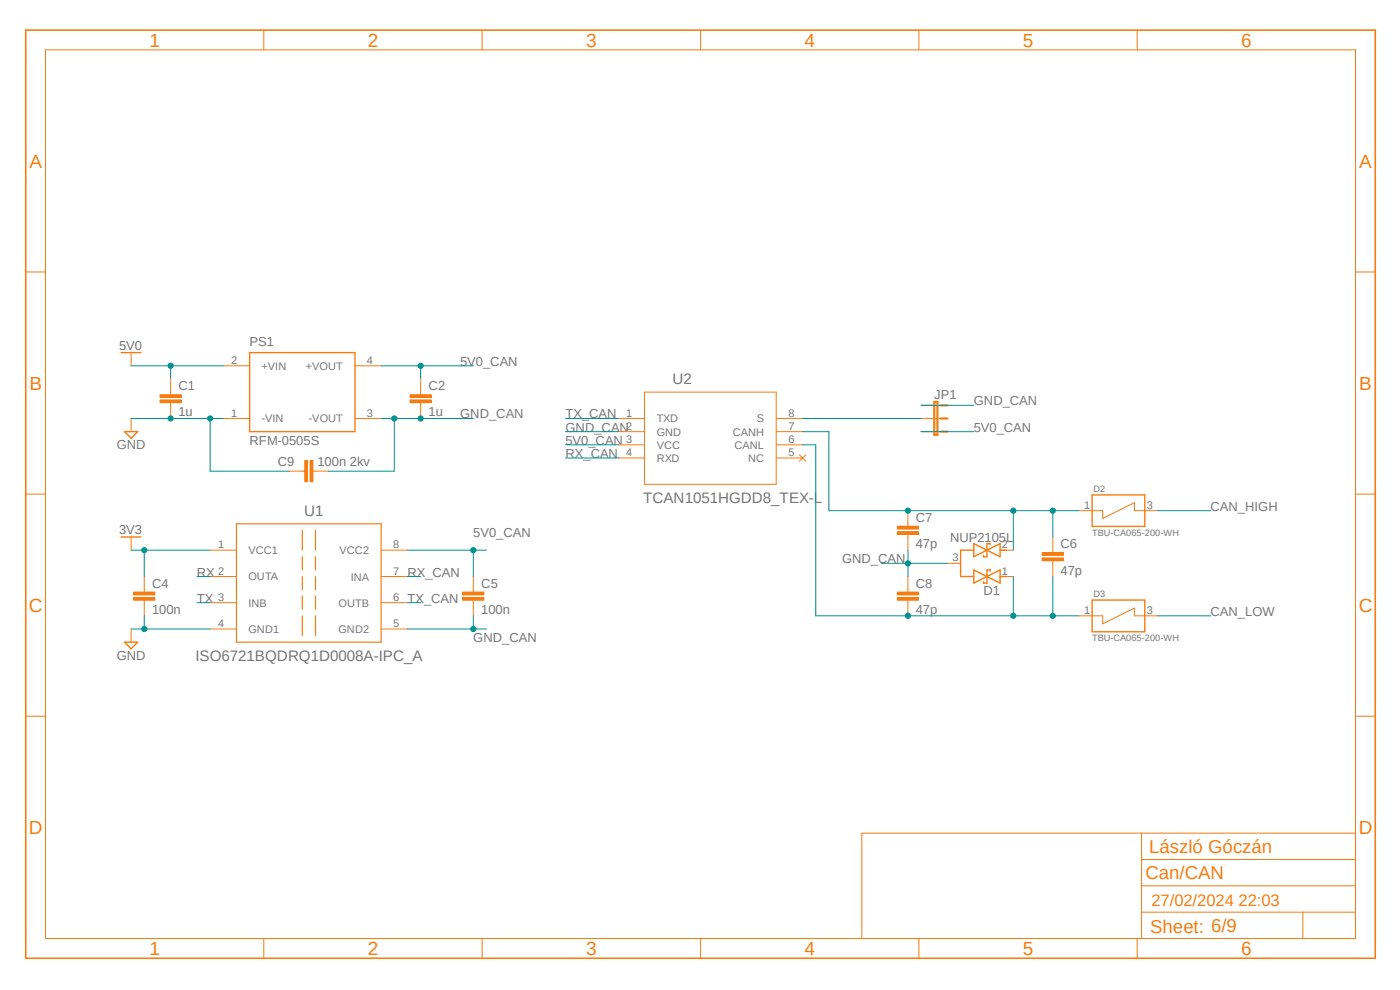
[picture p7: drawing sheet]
<svg xmlns="http://www.w3.org/2000/svg" width="297mm" height="210mm" viewBox="0 0 297 210" stroke-linecap="round" stroke-linejoin="round" font-family="sans-serif">
<path d="M4.9 6l287.2 197.9M292.1 6l-287.2 197.9" fill="none" stroke="#fff" stroke-width=".21"/>
<g fill="none" stroke="#f57c10" stroke-width=".21">
<path d="M47.4 77.6h5.6M75.3 77.6h5.6M36.2 83.2v.5M36.2 85.4v.6M47.4 88.8h5.6M75.3 88.8h5.6M44.6 116.7h5.6M80.9 116.7h5.5M44.6 122.3h5.6M44.6 127.8h5.6M44.6 133.4h5.6M80.9 122.3h5.5"/>
<path d="M80.9 127.8h5.5M80.9 133.4h5.5"/>
</g>
<path d="M50.2 111.1h30.7v25.1h-30.7zM64.1 112.5v4.2M64.1 118.1v2.8M66.9 112.5v4.2M66.9 118.1v2.8M64.1 122.3v2.8M64.1 126.4v2.8M64.1 130.6v4.2M66.9 122.3v2.8M66.9 126.4v2.8M66.9 130.6v4.2" fill="none" stroke="#f57c10" stroke-width=".25"/>
<path d="M53 74.8h22.3v16.8h-22.3z" fill="none" stroke="#f57c10" stroke-width=".3"/>
<path d="M34 84.8h4.4v.6h-4.4z" fill-rule="evenodd" fill="#f57c10"/>
<path d="M34 84.8h4.4v.6h-4.4z" fill="none" stroke="#f57c10" stroke-width=".21"/>
<path d="M34 83.7h4.4v.6h-4.4z" fill-rule="evenodd" fill="#f57c10"/>
<path d="M34 83.7h4.4v.6h-4.4zM36.2 80.4v2.8M36.2 86v2.8M89.2 83.2v.5M89.2 85.4v.6" fill="none" stroke="#f57c10" stroke-width=".21"/>
<path d="M87 84.8h4.5v.6h-4.5z" fill-rule="evenodd" fill="#f57c10"/>
<path d="M87 84.8h4.5v.6h-4.5z" fill="none" stroke="#f57c10" stroke-width=".21"/>
<path d="M87 83.7h4.5v.6h-4.5z" fill-rule="evenodd" fill="#f57c10"/>
<path d="M27.8 88.8v2.8M87 83.7h4.5v.6h-4.5zM89.2 80.4v2.8M89.2 86v2.8M27.8 133.4v2.8M30.6 125.1v.5M30.6 127.3v.5" fill="none" stroke="#f57c10" stroke-width=".21"/>
<path d="M26.4 91.6h2.8l-1.4 1.4zM26.4 136.2h2.8l-1.4 1.4z" fill="none" stroke="#f57c10" stroke-width=".3"/>
<path d="M28.4 126.7h4.5v.6h-4.5z" fill-rule="evenodd" fill="#f57c10"/>
<path d="M28.4 126.7h4.5v.6h-4.5z" fill="none" stroke="#f57c10" stroke-width=".21"/>
<path d="M28.4 125.6h4.5v.6h-4.5z" fill-rule="evenodd" fill="#f57c10"/>
<path d="M28.4 125.6h4.5v.6h-4.5zM30.6 122.3v2.8M30.6 127.8v2.8M100.4 125.1v.5M100.4 127.3v.5" fill="none" stroke="#f57c10" stroke-width=".21"/>
<path d="M98.2 126.7h4.5v.6h-4.5z" fill-rule="evenodd" fill="#f57c10"/>
<path d="M98.2 126.7h4.5v.6h-4.5z" fill="none" stroke="#f57c10" stroke-width=".21"/>
<path d="M98.2 125.6h4.5v.6h-4.5z" fill-rule="evenodd" fill="#f57c10"/>
<g fill="none" stroke="#f57c10" stroke-width=".21">
<path d="M131.1 88.8h5.6M131.1 91.6h5.6M131.1 94.4h5.6M131.1 97.2h5.6M136.7 83.2h28v19.5h-28zM164.7 88.8h5.6M164.7 91.6h5.6M164.7 94.4h5.6M164.7 97.2h5.6M169.6 96.5l1.3 1.3M170.9 96.5l-1.3 1.3M195.4 88.8h4.2"/>
<path d="M195.4 91.6h4.2M195.4 86h4.2M201 119.5h2.8M212.2 116.7h2.8M223.4 116.7v.6M223.4 118.9v.6M228.9 108.3h5v1.7l6.8-3.4v1.7h5M98.2 125.6h4.5v.6h-4.5zM100.4 122.3v2.8M100.4 127.8v2.8M212.2 122.3h2.8M228.9 130.6h5v1.7l6.8-3.3v1.6h5"/>
</g>
<path d="M198.2 85.3h.7v6.9h-.7zM199.6 86h1.4M199.6 88.8h1.4M199.6 91.6h1.4" fill="none" stroke="#f57c10" stroke-width=".47"/>
<path d="M206.6 115.3v2.8l5.6-2.8v2.8zM206.6 116.7h-2.8v5.6h2.8M210.1 115.6v-.3h-.7v2.8h-.7v-.3M212.2 116.7h1.4M231.7 105h11.2v6.7h-11.2zM206.6 120.9l5.6 2.8v-2.8l-5.6 2.8zM210.1 121.2v-.3h-.7v2.8h-.7v-.3M212.2 122.3h1.4M231.7 127.3h11.2v6.7h-11.2z" fill="none" stroke="#f57c10" stroke-width=".3"/>
<path d="M221.1 118.4h4.5v.6h-4.5z" fill-rule="evenodd" fill="#f57c10"/>
<path d="M221.1 118.4h4.5v.6h-4.5z" fill="none" stroke="#f57c10" stroke-width=".21"/>
<path d="M221.1 117.2h4.5v.6h-4.5z" fill-rule="evenodd" fill="#f57c10"/>
<path d="M192.6 111.1v.6M192.6 113.3v.6M221.1 117.2h4.5v.6h-4.5zM223.4 113.9v2.8M223.4 119.5v2.8" fill="none" stroke="#f57c10" stroke-width=".21"/>
<path d="M190.4 112.8h4.5v.6h-4.5z" fill-rule="evenodd" fill="#f57c10"/>
<path d="M190.4 112.8h4.5v.6h-4.5z" fill="none" stroke="#f57c10" stroke-width=".21"/>
<path d="M190.4 111.6h4.5v.6h-4.5z" fill-rule="evenodd" fill="#f57c10"/>
<path d="M190.4 111.6h4.5v.6h-4.5zM192.6 108.3v2.8M192.6 113.9v2.8M192.6 125.1v.5M192.6 127.3v.5" fill="none" stroke="#f57c10" stroke-width=".21"/>
<path d="M190.4 126.7h4.5v.6h-4.5z" fill-rule="evenodd" fill="#f57c10"/>
<path d="M190.4 126.7h4.5v.6h-4.5z" fill="none" stroke="#f57c10" stroke-width=".21"/>
<path d="M190.4 125.6h4.5v.6h-4.5z" fill-rule="evenodd" fill="#f57c10"/>
<g fill="none" stroke="#f57c10" stroke-width=".21">
<path d="M9.7 10.6h277.9v188.5h-277.9zM56 6.4v4.2M102.3 6.4v4.2M148.6 6.4v4.2M194.9 6.4v4.2M241.3 6.4v4.2M5.5 57.7h4.2M287.6 57.7h4.2M27.8 74.8v2.8M64.1 99.9h.6M66.3 99.9h.6M5.5 104.8h4.2"/>
<path d="M27.8 113.9v2.8M287.6 104.8h4.2M190.4 125.6h4.5v.6h-4.5zM192.6 122.3v2.8M192.6 127.8v2.8M5.5 151.9h4.2M287.6 151.9h4.2M242.2 176.7v22.4M287.6 176.7h-104.8v22.4M56 199.1v4.2M102.3 199.1v4.2M148.6 199.1v4.2"/>
<path d="M194.9 199.1v4.2M241.3 199.1v4.2M242.2 193.5h45.4M242.2 187.9h45.4M242.2 182.3h45.4M276.4 193.5v5.6"/>
</g>
<path d="M5.5 6.4h286.3v196.9h-286.3z" fill="none" stroke="#f57c10" stroke-width=".34"/>
<path d="M25.7 74.8h4.2M25.7 113.9h4.2" fill="none" stroke="#f57c10" stroke-width=".3"/>
<path d="M64.6 97.7h.6v4.5h-.6z" fill-rule="evenodd" fill="#f57c10"/>
<path d="M64.6 97.7h.6v4.5h-.6z" fill="none" stroke="#f57c10" stroke-width=".21"/>
<path d="M65.8 97.7h.6v4.5h-.6z" fill-rule="evenodd" fill="#f57c10"/>
<path d="M61.3 99.9h2.8M65.8 97.7h.6v4.5h-.6zM66.9 99.9h2.8" fill="none" stroke="#f57c10" stroke-width=".21"/>
<path d="M27.8 88.8h19.6" fill="none" stroke="#009292" stroke-width=".21"/>
<circle cx="36.2" cy="88.8" r=".55" fill="#009292"/>
<g fill="none" stroke="#009292" stroke-width=".21">
<path d="M44.6 88.8v11.1h16.7"/>
<circle cx="36.2" cy="88.8" r=".55"/>
</g>
<circle cx="44.6" cy="88.8" r=".55" fill="#009292"/>
<g fill="none" stroke="#009292" stroke-width=".21">
<path d="M27.8 133.4h16.8M30.6 130.6v2.8"/>
<circle cx="44.6" cy="88.8" r=".55"/>
</g>
<circle cx="30.6" cy="133.4" r=".55" fill="#009292"/>
<g fill="none" stroke="#009292" stroke-width=".21">
<path d="M27.8 77.6h19.6M36.2 77.6v2.8"/>
<circle cx="30.6" cy="133.4" r=".55"/>
</g>
<circle cx="36.2" cy="77.6" r=".55" fill="#009292"/>
<g fill="none" stroke="#009292" stroke-width=".21">
<path d="M80.9 77.6h19.5M89.2 77.6v2.8"/>
<circle cx="36.2" cy="77.6" r=".55"/>
</g>
<circle cx="89.2" cy="77.6" r=".55" fill="#009292"/>
<g fill="none" stroke="#009292" stroke-width=".21">
<path d="M86.4 116.7h16.8M100.4 116.7v5.6"/>
<circle cx="89.2" cy="77.6" r=".55"/>
</g>
<circle cx="100.4" cy="116.7" r=".55" fill="#009292"/>
<g fill="none" stroke="#009292" stroke-width=".21">
<path d="M80.9 88.8h8.3M83.7 88.8v11.1h-14M120 94.4h11.1M195.4 91.6h11.2"/>
<circle cx="100.4" cy="116.7" r=".55"/>
</g>
<circle cx="83.7" cy="88.8" r=".55" fill="#009292"/>
<g fill="none" stroke="#009292" stroke-width=".21">
<path d="M89.2 88.8h11.2"/>
<circle cx="83.7" cy="88.8" r=".55"/>
</g>
<circle cx="89.2" cy="88.8" r=".55" fill="#009292"/>
<g fill="none" stroke="#009292" stroke-width=".21">
<path d="M86.4 133.4h16.8M100.4 130.6v2.8"/>
<circle cx="89.2" cy="88.8" r=".55"/>
</g>
<circle cx="100.4" cy="133.4" r=".55" fill="#009292"/>
<g fill="none" stroke="#009292" stroke-width=".21">
<path d="M120 91.6h11.1M195.4 86h11.2M187 119.5h14M192.6 116.7v5.6"/>
<circle cx="100.4" cy="133.4" r=".55"/>
</g>
<circle cx="192.6" cy="119.5" r=".55" fill="#009292"/>
<g fill="none" stroke="#009292" stroke-width=".21">
<path d="M27.8 116.7h16.8M30.6 116.7v5.6"/>
<circle cx="192.6" cy="119.5" r=".55"/>
</g>
<circle cx="30.6" cy="116.7" r=".55" fill="#009292"/>
<g fill="none" stroke="#009292" stroke-width=".21">
<path d="M120 97.2h11.1M120 88.8h11.1M170.3 91.6h5.6v16.7h53M215 108.3v8.4M223.4 108.3v5.6M41.8 122.3h2.8M41.8 127.8h2.8M86.4 122.3h2.8M86.4 127.8h2.8"/>
<circle cx="30.6" cy="116.7" r=".55"/>
</g>
<circle cx="223.4" cy="108.3" r=".55" fill="#009292"/>
<circle cx="223.4" cy="108.3" r=".55" fill="none" stroke="#009292" stroke-width=".21"/>
<circle cx="192.6" cy="108.3" r=".55" fill="#009292"/>
<circle cx="192.6" cy="108.3" r=".55" fill="none" stroke="#009292" stroke-width=".21"/>
<circle cx="215" cy="108.3" r=".55" fill="#009292"/>
<g fill="none" stroke="#009292" stroke-width=".21">
<path d="M170.3 88.8h25.1M170.3 94.4h2.8v36.2h55.8M245.7 108.3h11.1M215 122.3v8.3M223.4 122.3v8.3M245.7 130.6h11.1"/>
<circle cx="215" cy="108.3" r=".55"/>
</g>
<circle cx="192.6" cy="130.6" r=".55" fill="#009292"/>
<circle cx="192.6" cy="130.6" r=".55" fill="none" stroke="#009292" stroke-width=".21"/>
<circle cx="223.4" cy="130.6" r=".55" fill="#009292"/>
<circle cx="223.4" cy="130.6" r=".55" fill="none" stroke="#009292" stroke-width=".21"/>
<circle cx="215" cy="130.6" r=".55" fill="#009292"/>
<circle cx="215" cy="130.6" r=".55" fill="none" stroke="#009292" stroke-width=".21"/>
<g font-size="4" fill="#f57c10">
<text x="31.7" y="9.9">1</text>
<text x="78" y="9.9">2</text>
<text x="124.3" y="9.9">3</text>
<text x="170.7" y="9.9">4</text>
<text x="217" y="9.9">5</text>
<text x="263.3" y="9.9">6</text>
<text x="6.3" y="35.6">A</text>
<text x="288.4" y="35.6">A</text>
<text x="6.3" y="82.7">B</text>
<text x="288.4" y="82.7">B</text>
<text x="6.1" y="129.8">C</text>
<text x="288.3" y="129.8">C</text>
<text x="6.1" y="177">D</text>
<text x="288.3" y="177">D</text>
<text x="31.7" y="202.6">1</text>
<text x="78" y="202.6">2</text>
<text x="124.3" y="202.6">3</text>
<text x="170.7" y="202.6">4</text>
<text x="217" y="202.6">5</text>
<text x="263.3" y="202.6">6</text>
</g>
<g font-size="3.9" fill="#f57c10">
<text x="243.8" y="180.9">László Góczán</text>
<text x="243" y="186.5">Can/CAN</text>
<text x="244" y="197.8">Sheet: 6/9</text>
</g>
<text font-size="3.5" fill="#f57c10" x="244.3" y="192.1">27/02/2024 22:03</text>
<g font-size="3.2" fill="#757575">
<text x="142.7" y="81.5">U2</text>
<text x="136.4" y="106.7">TCAN1051HGDD8_TEX-L</text>
<text x="64.5" y="109.5">U1</text>
<text x="41.4" y="140.2">ISO6721BQDRQ1D0008A-IPC_A</text>
</g>
<g font-size="2.8" fill="#757575">
<text x="25.3" y="74.3">5V0</text>
<text x="53" y="73.4">PS1</text>
<text x="97.6" y="77.6">5V0_CAN</text>
<text x="37.8" y="82.8">C1</text>
<text x="90.9" y="82.8">C2</text>
<text x="37.8" y="88.3">1u</text>
<text x="90.9" y="88.3">1u</text>
<text x="97.6" y="88.8">GND_CAN</text>
<text x="120" y="88.8">TX_CAN</text>
<text x="198.2" y="84.6">JP1</text>
<text x="206.6" y="86">GND_CAN</text>
<text x="24.8" y="95.3">GND</text>
<text x="53" y="94.4">RFM-0505S</text>
<text x="120" y="94.4">5V0_CAN</text>
<text x="120" y="91.6">GND_CAN</text>
<text x="206.6" y="91.6">5V0_CAN</text>
<text x="59" y="98.8">C9</text>
<text x="67.4" y="98.8">100n 2kv</text>
<text x="120" y="97.2">RX_CAN</text>
<text x="25.3" y="113.3">3V3</text>
<text x="100.4" y="113.9">5V0_CAN</text>
<text x="194.3" y="110.7">C7</text>
<text x="256.8" y="108.3">CAN_HIGH</text>
<text x="178.6" y="119.5">GND_CAN</text>
<text x="194.3" y="116.3">47p</text>
<text x="201.5" y="114.9">NUP2105L</text>
<text x="225" y="116.3">C6</text>
<text x="32.3" y="124.7">C4</text>
<text x="41.8" y="122.3">RX</text>
<text x="86.4" y="122.3">RX_CAN</text>
<text x="102.1" y="124.7">C5</text>
<text x="194.3" y="124.7">C8</text>
<text x="225" y="121.9">47p</text>
<text x="32.3" y="130.3">100n</text>
<text x="41.8" y="127.9">TX</text>
<text x="86.4" y="127.9">TX_CAN</text>
<text x="102.1" y="130.3">100n</text>
<text x="194.3" y="130.3">47p</text>
<text x="208.7" y="126.3">D1</text>
<text x="256.8" y="130.6">CAN_LOW</text>
<text x="100.4" y="136.2">GND_CAN</text>
<text x="24.8" y="140">GND</text>
</g>
<g font-size="2.3" fill="#757575">
<text x="49.1" y="77.2">2</text>
<text x="77.9" y="77.2">4</text>
<text x="55.5" y="78.4">+VIN</text>
<text x="64.9" y="78.4">+VOUT</text>
<text x="49.1" y="88.4">1</text>
<text x="55.5" y="89.6">-VIN</text>
<text x="65.5" y="89.6">-VOUT</text>
<text x="77.9" y="88.4">3</text>
<text x="132.8" y="88.4">1</text>
<text x="139.3" y="89.6">TXD</text>
<text x="160.5" y="89.6">S</text>
<text x="167.3" y="88.4">8</text>
<text x="132.8" y="91.2">2</text>
<text x="132.8" y="94">3</text>
<text x="139.3" y="92.4">GND</text>
<text x="139.3" y="95.2">VCC</text>
<text x="155.5" y="92.4">CANH</text>
<text x="155.8" y="95.2">CANL</text>
<text x="167.3" y="94">6</text>
<text x="167.3" y="91.2">7</text>
<text x="132.8" y="96.8">4</text>
<text x="139.3" y="98">RXD</text>
<text x="158.7" y="98">NC</text>
<text x="167.3" y="96.8">5</text>
<text x="230" y="107.9">1</text>
<text x="243.3" y="107.9">3</text>
<text x="46.3" y="116.3">1</text>
<text x="52.7" y="117.5">VCC1</text>
<text x="72.1" y="117.6">VCC2</text>
<text x="83.4" y="116.3">8</text>
<text x="202.1" y="119.1">3</text>
<text x="212.6" y="116.3">2</text>
<text x="46.3" y="121.9">2</text>
<text x="52.7" y="123.1">OUTA</text>
<text x="74.4" y="123.2">INA</text>
<text x="83.4" y="121.9">7</text>
<text x="212.6" y="121.9">1</text>
<text x="46.3" y="127.5">3</text>
<text x="52.7" y="128.7">INB</text>
<text x="71.8" y="128.7">OUTB</text>
<text x="83.4" y="127.5">6</text>
<text x="230" y="130.3">1</text>
<text x="243.3" y="130.3">3</text>
<text x="46.3" y="133.1">4</text>
<text x="52.7" y="134.3">GND1</text>
<text x="71.8" y="134.3">GND2</text>
<text x="83.4" y="133.1">5</text>
</g>
<g font-size="1.9" fill="#757575">
<text x="232" y="104.4">D2</text>
<text x="231.7" y="113.6">TBU-CA065-200-WH</text>
<text x="232" y="126.7">D3</text>
<text x="231.7" y="136">TBU-CA065-200-WH</text>
</g>
</svg>
